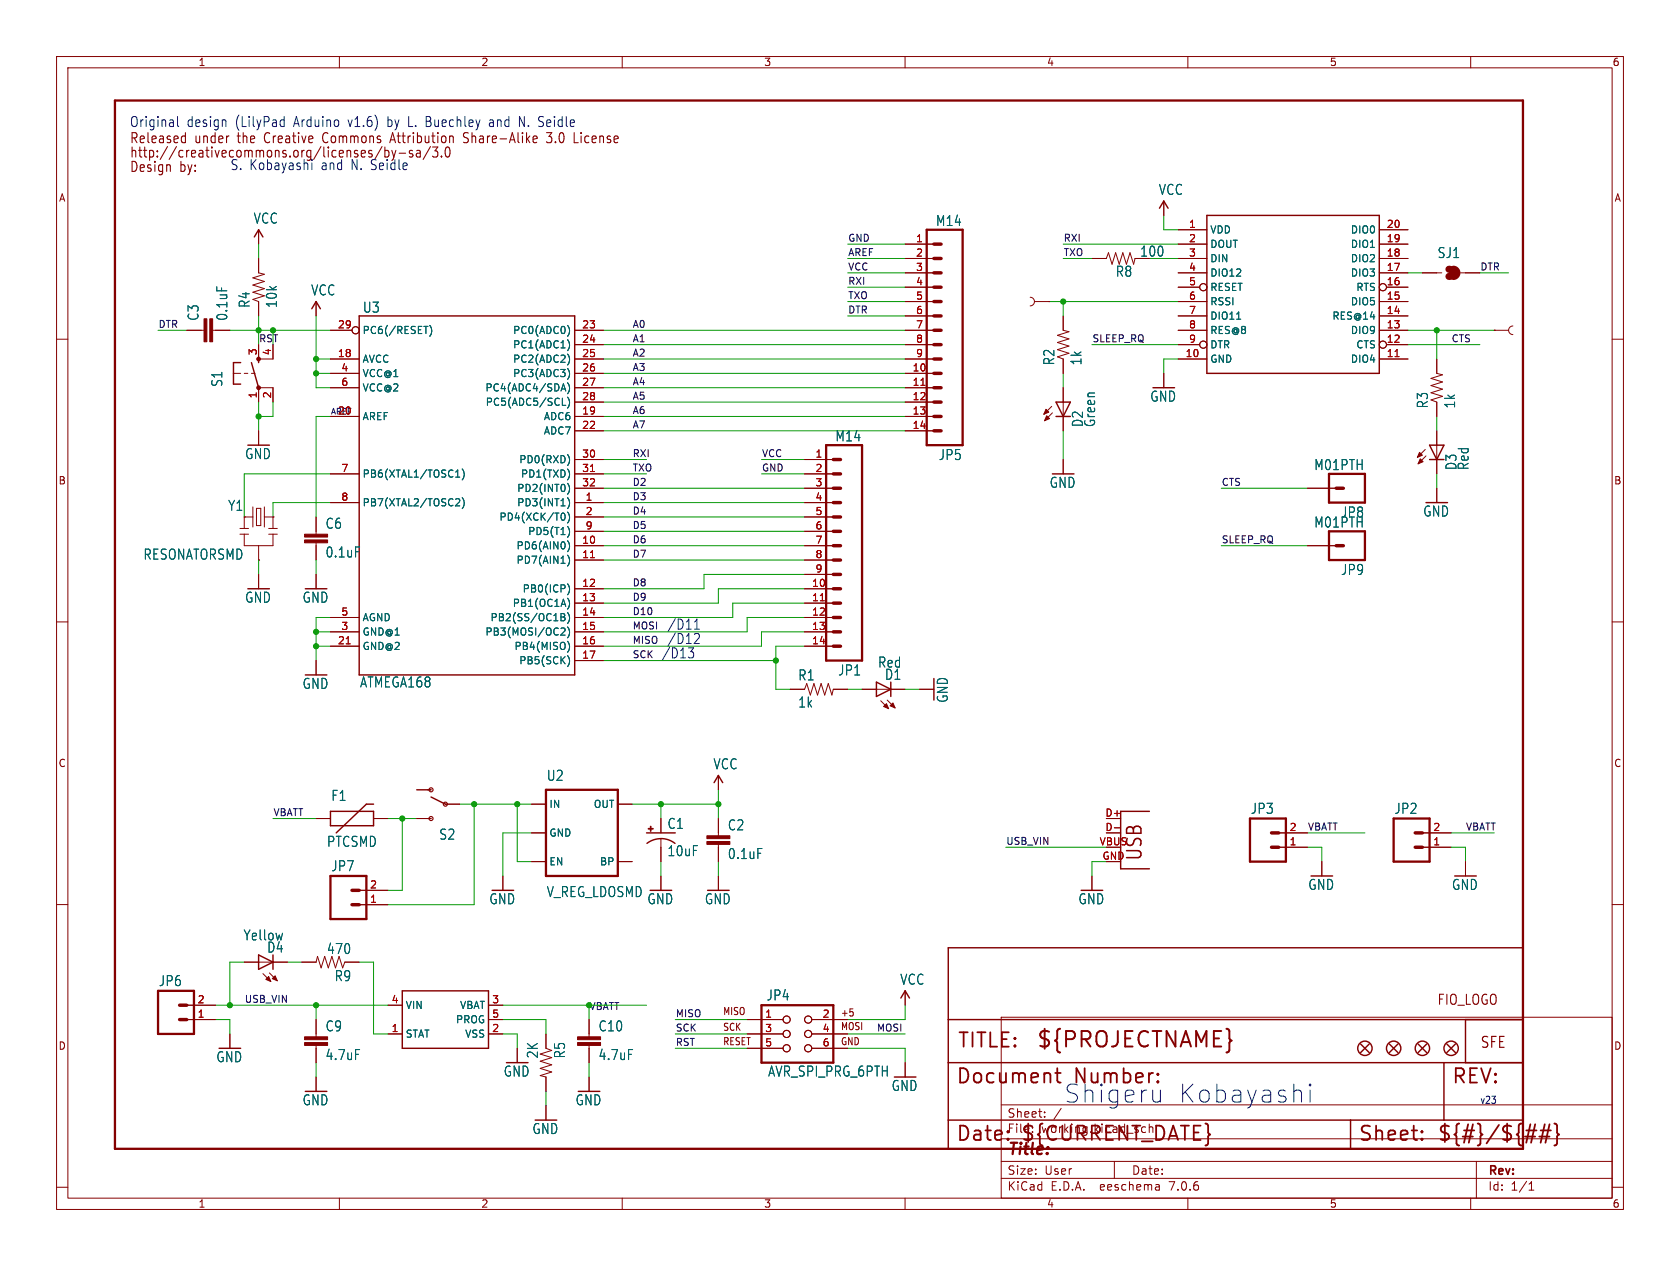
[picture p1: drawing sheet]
<svg xmlns="http://www.w3.org/2000/svg" width="297mm" height="224mm" viewBox="0 0 297 224" stroke-linecap="round" stroke-linejoin="round" font-family="sans-serif">
<g fill="none" stroke="#840000" stroke-width=".18">
<path d="M10 10h277v203.9h-277zM12 12h273v199.9h-273zM60 10v2M110 10v2M160 10v2M210 10v2M260 10v2M205.7 35.6v2.5M10 60h2M33 58.4h3.1M37.6 58.4h3M45.7 40.6v2.6"/>
<path d="M45.7 45.7v2.6l1 .2-2 .6 2 .7-2 .6 2 .7-2 .6 2 .6-2 .7 1 .3v2.6M55.9 53.3v2.6M58.4 58.4h3.8M101.6 58.4h5.1M160 58.4h5.1M160 45.7h5.1M160 43.2h5.1M160 48.3h5.1M160 50.8h5.1M160 53.3h5.1M160 55.9h5.1M182.1 52.6a.76 .76 0 0 1 .8 .7 .76 .76 0 0 1-.8 .8"/>
<path d="M182.9 53.3h2.5M185.4 53.3h.1M188 55.9v2.5l1 .3-2.1 .6 2.1 .6-2.1 .7 2.1 .6-2.1 .6 2.1 .7-2.1 .6 1.1 .4v2.5M193 45.7h2.6l.4-1 .6 2 .6-2 .7 2 .6-2 .6 2 .7-2 .6 2 .3-1h2.5M208.3 58.4h5.1M208.3 45.7h5.1M208.3 43.2h5.1M208.3 48.3h5.1M208.3 50.8h3.8M208.3 53.3h5.1M208.3 55.9h5.1M208.3 40.6h5.1"/>
<path d="M243.8 58.4h5.1M243.8 45.7h5.1M243.8 43.2h5.1M243.8 48.3h5.1M243.8 53.3h5.1M243.8 55.9h5.1M243.8 40.6h5.1M245.1 50.8h3.8M251.5 48.3h3.4M258.2 48.3h3.4M264.2 58.4h.1M264.2 58.4h2.5"/>
<path d="M267.5 57.7a.76 .76 0 0 0-.8 .7 .76 .76 0 0 0 .8 .8M285 60h2M41.3 66h1.2M43.2 66h.6M44.4 66h.7M45.7 61v2.5h2.6v-2.5M45.7 71.1v-2.5h2.6v2.5M45.7 76.2v2.5M58.4 68.6h5.1M58.4 66h5.1M58.4 63.5h5.1M58.4 73.7h5.1"/>
<path d="M101.6 68.6h5.1M101.6 66h5.1M101.6 63.5h5.1M101.6 73.7h5.1M101.6 76.2h5.1M101.6 61h5.1M101.6 71.1h5.1M160 68.6h5.1M160 66h5.1M160 63.5h5.1M160 73.7h5.1M160 76.2h5.1"/>
<path d="M160 61h5.1M160 71.1h5.1M185.9 71.9l-1.4 1.4M186.1 73l-1.4 1.4M188 68.6v7.6M205.7 66v2.6M208.3 63.5h5.1M208.3 61h3.8M243.8 63.5h5.1M245.1 61h3.8M252 79.5l-1.4 1.4M254 63.5v2.5l1 .3-2 .6 2 .7-2 .6 2 .6-2 .7 2 .6-2 .6 1 .4v2.6"/>
<path d="M254 76.2v7.6M42.4 94.5h1.5M42.4 93.5h1.5M43.2 91.4h.1M43.2 94.5v2h5.1v-2M43.2 91.4h1.5M43.2 91.4v2.1M44.7 89.7v3.5M45.3 89.9h.8v3.1h-.8zM45.7 99.1h.1M45.7 96.5v2.6M46.7 91.4h1.6"/>
<path d="M46.7 89.7v3.5M47.5 94.5h1.5M47.5 93.5h1.5M48.3 91.4h.1M48.3 91.4v2.1M55.9 91.4v3.1M55.9 96v3.1M58.4 83.8h5.1M58.4 88.9h5.1M101.6 81.3h5.1M101.6 83.8h5.1M101.6 86.4h5.1"/>
<path d="M101.6 88.9h5.1M101.6 91.4h5.1M101.6 94h5.1M101.6 96.5h5.1M101.6 99.1h5.1M142.2 81.3h5.1M142.2 83.8h5.1M142.2 86.4h5.1M142.2 88.9h5.1M142.2 91.4h5.1M142.2 94h5.1M142.2 96.5h5.1"/>
<path d="M142.2 99.1h5.1M188 81.3v2.5M231.1 86.4h5.1M231.1 96.5h5.1M252.1 80.6l-1.4 1.4M254 86.4v2.5M10 110h2M45.7 101.6v2.5M55.9 101.6v2.5M55.9 116.8v2.6M58.4 109.2h5.1M58.4 111.8h5.1"/>
<path d="M58.4 114.3h5.1M101.6 104.1h5.1M101.6 106.7h5.1M101.6 109.2h5.1M101.6 111.8h5.1M101.6 114.3h5.1M101.6 116.8h5.1M142.2 104.1h5.1M142.2 106.7h5.1M142.2 109.2h5.1M142.2 111.8h5.1M142.2 114.3h5.1"/>
<path d="M142.2 101.6h5.1M285 110h2M73.7 139.7h2.5M127 137.2v2.5M139.7 121.9h2.5l.4-1 .7 2 .6-2 .6 2 .7-2 .6 2 .6-2 .7 2 .2-1h2.6M152.4 121.9h7.6M155.7 124l1.4 1.3M156.8 123.8l1.4 1.4M162.6 121.9h2.5M10 160h2M55.9 144.8h2.5M63.5 157.5h5.1"/>
<path d="M66 144.8h2.6M73.7 144.8h2.5M78.7 142.2h2.6M88.9 154.9v2.6M94 147.3h2.5M94 142.2h2.5M94 152.4h2.5M109.2 142.2h2.6M109.2 152.4h2.6M116.8 144.8v2.5M116.8 148.3v4.1M116.8 154.9v2.6"/>
<path d="M127 144.8v3M127 149.4v3M127 154.9v2.6M193 154.9v2.6M195.6 147.3h2.5M226.1 149.9h5M226.1 147.3h5M233.7 152.4v2.5M251.5 149.9h5M251.5 147.3h5M259.1 152.4v2.5M285 160h2"/>
<path d="M33 177.8h5.1M43.2 170.2h7.6M46.5 172.2l1.4 1.4M47.6 172.1l1.4 1.4M53.3 170.2h2.6l.2-1 .7 2 .6-2 .6 2 .7-2 .6 2 .6-2 .7 2 .4-1h2.5M63.5 160h5.1M68.6 177.8h2.5M86.4 177.8h2.5M150.8 179.1v.5M160 175.3v2.5M177 179.9h108v32h-108zM33 180.3h5.1"/>
<path d="M40.6 182.9v2.5M55.9 180.3v3.1M55.9 184.9v3.1M55.9 190.5v2.5M68.6 182.9h2.5M86.4 180.3h2.5M86.4 182.9h2.5M91.4 185.4v2.6M96.5 182.9v2.5l1 .4-2 .6 2 .7-2 .6 2 .6-2 .7 2 .6-2 .6 1 .3v2.5M96.5 195.6v2.5M104.1 180.3v3.1M104.1 184.9v3.1"/>
<path d="M104.1 190.5v2.5M132.1 180.3h6.3M132.1 182.9h6.3M132.1 185.4h6.3M143.5 180.3h6.4M143.5 182.9h6.4M143.5 185.4h6.4M160 188v2.5M177 195.4h108M184.7 197.5v.1M184.7 196.7v.1M187.6 196l-1.3 2"/>
<path d="M10 210h2M60 211.9v2M110 211.9v2M160 211.9v2M177 208.4h108M177 205.4h108M177 201.4h108M197 205.4v3M204.9 209.6l.1 .9M205 210.4l-.2 .1M205 209.9h-.2M210 211.9v2"/>
<path d="M260 211.9v2M261 205.4v6.5M270.3 210.5h.9M270.3 209.4l.4-.4v1.5M285 210h2"/>
<circle cx="62.9" cy="58.4" r=".63"/>
<circle cx="212.7" cy="50.8" r=".63"/>
<circle cx="244.5" cy="50.8" r=".63"/>
<circle cx="212.7" cy="61" r=".63"/>
<circle cx="244.5" cy="61" r=".63"/>
<circle cx="139.1" cy="180.3" r=".63"/>
<circle cx="139.1" cy="182.9" r=".63"/>
<circle cx="139.1" cy="185.4" r=".63"/>
<circle cx="142.9" cy="182.9" r=".63"/>
<circle cx="142.9" cy="180.3" r=".63"/>
<circle cx="142.9" cy="185.4" r=".63"/>
</g>
<path d="M20.3 17.8h248.9v185.4h-248.9zM163.8 40.6h6.4v38.1h-6.4zM146 78.7h6.4v38.1h-6.4zM234.9 83.8h6.4v5.1h-6.4zM234.9 94h6.4v5.1h-6.4zM96.5 139.7h12.7v15.2h-12.7zM58.4 154.9h6.4v7.7h-6.4zM221 144.8h6.3v7.6h-6.3zM246.4 144.8h6.3v7.6h-6.3zM27.9 175.3h6.4v7.6h-6.4zM134.6 177.8h12.7v10.2h-12.7z" fill="none" stroke="#840000" stroke-width=".41"/>
<g fill="none" stroke="#840000" stroke-width=".61">
<path d="M165.1 43.2h1.3M165.1 45.7h1.3M165.1 48.3h1.3M165.1 50.8h1.3M165.1 53.3h1.3M165.1 55.9h1.3M165.1 58.4h1.3M165.1 61h1.3M165.1 63.5h1.3M165.1 66h1.3M165.1 68.6h1.3M165.1 71.1h1.3"/>
<path d="M165.1 73.7h1.3M165.1 76.2h1.3M147.3 81.3h1.3M147.3 83.8h1.3M147.3 86.4h1.3M147.3 88.9h1.3M147.3 91.4h1.3M147.3 94h1.3M147.3 96.5h1.3M147.3 99.1h1.3M236.2 86.4h1.3M236.2 96.5h1.3"/>
<path d="M147.3 101.6h1.3M147.3 104.1h1.3M147.3 106.7h1.3M147.3 109.2h1.3M147.3 111.8h1.3M147.3 114.3h1.3M62.2 157.5h1.3M224.8 149.9h1.3M224.8 147.3h1.3M250.2 149.9h1.3M250.2 147.3h1.3M31.7 177.8h1.3"/>
<path d="M62.2 160h1.3M31.7 180.3h1.3"/>
</g>
<g fill="#840000" stroke="#840000" stroke-width=".18">
<path d="M251 80l.5 .5-.9 .4z"/>
<path d="M251.1 81.2l.5 .5-.9 .3z"/>
<path d="M114.6 146.5h.9v.2h-.9z"/>
<path d="M115 146.1h.1v.9h-.1z"/>
<path d="M102.1 184.4h4.1v.5h-4.1z"/>
<path d="M102.1 183.4h4.1v.5h-4.1z"/>
<path d="M125 148.8h4v.6h-4z"/>
<path d="M125 147.8h4v.5h-4z"/>
<path d="M53.8 184.4h4.1v.5h-4.1z"/>
<path d="M53.8 183.4h4.1v.5h-4.1z"/>
<path d="M156.2 125l.5-.5 .4 .8z"/>
<path d="M157.4 124.8l.5-.5 .3 .9z"/>
<path d="M53.8 95.5h4.1v.5h-4.1z"/>
<path d="M53.8 94.5h4.1v.5h-4.1z"/>
<path d="M37.1 56.4h.5v4.1h-.5z"/>
<path d="M36.1 56.4h.5v4.1h-.5z"/>
<path d="M47 173.2l.5-.5 .4 .9z"/>
<path d="M48.1 173.1l.5-.5 .4 .9z"/>
<path d="M184.9 72.4l.5 .5-.9 .4z"/>
<path d="M185 73.5l.5 .5-.8 .4z"/>
<circle cx="45.7" cy="68.6" r=".33"/>
<circle cx="45.7" cy="63.5" r=".33"/>
</g>
<g fill="none" stroke="#840000" stroke-width=".25">
<path d="M205 36.8l.7-1.2 .8 1.2M213.4 38.1h30.4v27.9h-30.4zM45 41.9l.7-1.3 .8 1.3M55.1 54.6l.8-1.3 .7 1.3M63.5 55.9h38.1v63.5h-38.1zM42.5 64.1h-1.2v3.8h1.2M44.4 64.1l1.3 4.5M45.7 63.5v.6M186.7 73.7h2.5M186.7 71.1h2.5l-1.2 2.6zM252.7 78.7h2.6l-1.3 2.6zM252.7 81.3h2.6"/>
<path d="M126.2 138.4l.8-1.2 .8 1.2M154.9 120.7l2.6 1.2-2.6 1.3zM157.5 120.7v2.5M58.4 143.5h7.6v2.6h-7.6zM66 142.2h-1.2l-5.4 5.1M76.2 141l2.5 1.2M114.3 147.3h5.1M114.4 149.2a4.1 4.1 0 0 1 4.9 0M203.2 143.5h-5.1v10.2h5.1M45.7 168.9l2.6 1.3-2.6 1.3zM48.3 168.9v2.6M71.1 175.3h15.3v10.1h-15.3z"/>
<path d="M159.3 176.5l.7-1.2 .8 1.2M167.6 167.6h101.6v35.6h-101.6zM167.6 188h101.6M167.6 180.3h101.6M167.6 198.1h101.6M238.8 198.1v5.1M240.5 184.7l1.6 1.5M242.1 184.7l-1.6 1.5M245.6 184.7l1.5 1.5M247.1 184.7l-1.5 1.5M250.7 184.7l1.5 1.5M252.2 184.7l-1.5 1.5"/>
<path d="M255.3 188v10.1M255.8 184.7l1.5 1.5M257.3 184.7l-1.5 1.5M259.1 180.3v7.7"/>
<circle cx="241.3" cy="185.4" r="1.27"/>
<circle cx="246.4" cy="185.4" r="1.27"/>
<circle cx="251.5" cy="185.4" r="1.27"/>
<circle cx="256.5" cy="185.4" r="1.27"/>
</g>
<path d="M162.8 68.2h.7M246.6 63.1h.7M104.4 98.6h.7M104.4 83.4h.7M61.2 113.9h.7M145 106.3h.7M197 146.4h1" fill="none" stroke="#a90000" stroke-width=".18"/>
<g fill="none" stroke="#006464" stroke-width=".18">
<path d="M74.9 57.7h.8M76 57.5a1.46 1.46 0 0 1 0 2M100.4 57.6a1.49 1.49 0 0 1 0 1.8M218.6 56.5h.8M99.3 68.8h.6M99.4 71.7h.6M99.6 67.9l.4 1.3M100.3 70.2a1.46 1.46 0 0 1 0 2M100.4 60.1a1.49 1.49 0 0 1 0 1.9M100.4 62.7a1.49 1.49 0 0 1 0 1.8M100.4 65.2a1.49 1.49 0 0 1 0 1.8M100.4 67.8a1.47 1.47 0 0 1-.1 1.8"/>
<path d="M80.6 84.4h.7M80.7 88.2l.5 .1 .1 .3-.8 .9h.8M80.8 83.3l.1-.2v1.3M81.7 82.9a1.46 1.46 0 0 1 0 2M81.7 88a1.46 1.46 0 0 1 0 2M99.5 90.7a.68 .68 0 0 1 .4 .7 .68 .68 0 0 1-.4 .6M100.3 88a1.46 1.46 0 0 1 0 2M100.3 90.6a1.46 1.46 0 0 1 0 1.9M100.3 98.2a1.46 1.46 0 0 1 0 1.9M100.4 85.5a1.47 1.47 0 0 1-.1 1.9M100.4 93.2a1.49 1.49 0 0 1 0 1.8M100.4 95.7a1.47 1.47 0 0 1-.1 1.9"/>
<path d="M100.5 80.7l.2 .6-.2 .8M100.6 83.5v.8M99.2 108.5l.6 .2v.2l-.2 .2M99.2 109.1h.4M99.4 111.1h.4l.1 .3-.8 .9h.8M99.6 109.1l.3 .3-.1 .3-.6 .1M100.3 103.3a1.46 1.46 0 0 1 0 1.9M100.3 105.8a1.46 1.46 0 0 1 0 1.9M100.3 108.3a1.46 1.46 0 0 1 0 2M100.3 110.9a1.46 1.46 0 0 1 0 1.9M100.4 113.5a1.49 1.49 0 0 1 0 1.8M100.4 116a1.47 1.47 0 0 1-.1 1.9"/>
</g>
<g fill="none" stroke="#840000" stroke-width=".19">
<path d="M32.3 24.1h.5M32.8 23.5v1.7M32.8 25.2h-.5M67.5 25.9l-1.3 2.3M68 26v1.8M68 26.7l.5-.1 .2 .2v.8M69.1 24.7h.7M69.3 26.6l.3 1.2 .4-1.2M69.4 23.5l-.5 1.7M70.6 27.1h1.1M72.9 26.7l-.3-.1a.31 .31 0 0 0-.2 .3 .31 .31 0 0 0 .2 .3h.2a.31 .31 0 0 1 .2 .3 .31 .31 0 0 1-.2 .3l-.4-.1M73.7 26.7h.5l.1 1.1"/>
<path d="M74.3 27l-.5 .1a.37 .37 0 0 0-.2 .3 .37 .37 0 0 0 .2 .4l.5-.1M76.1 25.9l-1.3 2.3M77.4 26l-.5 .7a.41 .41 0 0 1 .5 .3l-.1 .7-.6 .1-.2-.2M78 27.6v.2M78.8 26.3l-.1 .8 .1 .5 .3 .2 .2-.1 .2-.3v-1.1M81.9 25.2h.6M81.9 24l.2 .2 .4 .2M94.7 24.1h.2l.1 .4-.8 .1M94.9 25.2h-.2M96.6 25.1l.2 .1h.6M97.6 23.5l-.6 .6 .4 .1M101.5 25.2h.7"/>
</g>
<g fill="none" stroke="#840000" stroke-width=".2">
<circle cx="76.2" cy="139.7" r=".36"/>
<circle cx="76.2" cy="144.8" r=".36"/>
<circle cx="78.7" cy="142.2" r=".36"/>
</g>
<path d="M256.2 47.6a.64 .64 0 0 1 .6 .7 .64 .64 0 0 1-.6 .6M256.9 47.6a.64 .64 0 0 1 .7 .7 .64 .64 0 0 1-.7 .6" fill="none" stroke="#840000" stroke-width="1.3"/>
<g fill="none" stroke="#840000" stroke-width=".32">
<path d="M186.5 189.8h1M186.9 188.9v2.2M204.7 191.2l.1 .2-.1 .1M204.7 191.2l-.1 .2 .1 .1M204.7 189.9v.2M204.7 191.2v.3M204.7 189.9l.1 .1-.1 .1M204.7 189.9l-.1 .1 .1 .1M269.8 199.9h1.8M271.4 198.9l-.7 3.2M272.4 199.9h1.8M273.1 198.9l-.7 3.2"/>
<path d="M273.9 198.9l-.7 3.2M274.8 198.7l.3 .2 .2 .2v1.2l.3 .4-.3 .3v1.2l-.2 .3-.3 .1M178.2 201.4l.1 .1-.1 .1M251.4 201.4l.1 .1-.1 .1M251.4 201.4l-.1 .1 .1 .1M251.4 200.1v.2M251.4 201.4v.2M251.4 200.1l.1 .1-.1 .1M251.4 200.1l-.1 .1 .1 .1M269.6 201h1.8M272.1 201h1.8"/>
</g>
<g fill="none" stroke="#0000c2" stroke-width=".18">
<path d="M31.4 20.6v1.5l.2 .3M49.8 21.2l.4 .1M50.2 20.6v1.8M50.2 22.3l-.4 .1M55.1 28.8v1.2M86.6 21.8v.5M91.8 22.4v-1.8l.9 1.8M122.6 114.6l-.5 .7a.41 .41 0 0 1 .5 .3l-.1 .7-.6 .1M122.8 111.3h.8M122.8 110l.4-.5v1.8M123 112l.5 .1 .1 .5v.2l-.9 1h.9M205.1 192.8v2.1"/>
<path d="M205.1 194.6l-.4 .3h-.5M229.6 192.8l.3 .2 .2 .3v1.6M231.6 191.8v.3M231.6 192.8v2.1M231.6 191.8l-.1 .1 .1 .2M231.6 191.8l.2 .1-.2 .2"/>
</g>
<g fill="none" stroke="#009600" stroke-width=".18">
<path d="M205.7 38.1v2.5h2.6M27.9 58.4h5.1M40.6 58.4h17.8M45.7 43.2v2.5M45.7 55.9v5.1M48.3 58.4v2.6M55.9 55.9v12.7h2.5M106.7 58.4h53.3M149.9 45.7h10.1M149.9 43.2h10.1M149.9 53.3h10.1M149.9 48.3h10.1"/>
<path d="M149.9 55.9h10.1M149.9 50.8h10.1M185.4 53.3h22.9M188 45.7h5M188 53.3v2.6M188 43.2h20.3M203.2 45.7h5.1M248.9 58.4h15.3M248.9 48.3h2.6M254 58.4v5.1M261.6 48.3h5.1M45.7 71.1v5.1"/>
<path d="M48.3 71.1v2.6h-2.6M55.9 63.5h2.5M55.9 66h2.5M58.4 73.7h-2.5v17.7M106.7 63.5h53.3M106.7 66h53.3M106.7 73.7h53.3M106.7 71.1h53.3M106.7 68.6h53.3M106.7 61h53.3M106.7 76.2h53.3M188 66v2.6"/>
<path d="M188 76.2v5.1M193 61h15.3M208.3 63.5h-2.6v2.5M248.9 61h12.7M254 73.7v2.5M45.7 99.1v2.5M55.9 99.1v2.5M58.4 88.9h-10.1v2.5M58.4 83.8h-15.2v7.6M106.7 88.9h35.5M106.7 83.8h7.6M106.7 86.4h35.5"/>
<path d="M106.7 96.5h35.5M106.7 99.1h35.5M106.7 81.3h7.6M106.7 94h35.5M106.7 91.4h35.5M134.6 83.8h7.6M134.6 81.3h7.6M215.9 86.4h15.2M215.9 96.5h15.2M254 83.8v2.6M55.9 114.3h2.5M55.9 111.8h2.5"/>
<path d="M58.4 109.2h-2.5v7.6M106.7 116.8h30.5M142.2 111.8h-7.6v2.5h-27.9M142.2 114.3h-5v7.6h2.5M142.2 106.7h-12.7v2.5h-22.8M142.2 109.2h-10.1v2.6h-25.4M142.2 104.1h-15.2v2.6h-20.3M142.2 101.6h-17.7v2.5h-17.8M127 139.7v5.1M149.9 121.9h2.5M160 121.9h2.6M48.3 144.8h7.6"/>
<path d="M68.6 144.8h5.1M71.1 144.8v12.7h-2.5M81.3 142.2h12.7M83.8 142.2v17.8h-15.2M91.4 142.2v10.2h2.6M94 147.3h-5.1v7.6M111.8 142.2h15.2M116.8 142.2v2.6M116.8 152.4v2.5M127 152.4v2.5M177.8 149.9h17.8M195.6 152.4h-2.6v2.5"/>
<path d="M231.1 147.3h10.2M231.1 149.9h2.6v2.5M256.5 147.3h7.7M256.5 149.9h2.6v2.5M38.1 177.8h30.5M43.2 170.2h-2.6v7.6M50.8 170.2h2.5M55.9 177.8v2.5M63.5 170.2h2.5v12.7h2.6M88.9 177.8h25.4M104.1 177.8v2.5M160 177.8v2.5h-10.1"/>
<path d="M38.1 180.3h2.5v2.6M55.9 188v2.5M88.9 180.3h7.6v2.6M88.9 182.9h2.5v2.5M96.5 193v2.6M104.1 188v2.5M119.4 180.3h12.7M119.4 182.9h12.7M119.4 185.4h12.7M149.9 185.4h10.1v2.6M149.9 182.9h10.1"/>
</g>
<g fill="#009600" stroke="#009600" stroke-width=".18">
<circle cx="83.8" cy="142.2" r=".46"/>
<circle cx="91.4" cy="142.2" r=".46"/>
<circle cx="116.8" cy="142.2" r=".46"/>
<circle cx="127" cy="142.2" r=".46"/>
<circle cx="55.9" cy="111.8" r=".46"/>
<circle cx="55.9" cy="114.3" r=".46"/>
<circle cx="45.7" cy="73.7" r=".46"/>
<circle cx="40.6" cy="177.8" r=".46"/>
<circle cx="55.9" cy="177.8" r=".46"/>
<circle cx="137.2" cy="116.8" r=".46"/>
<circle cx="48.3" cy="58.4" r=".46"/>
<circle cx="55.9" cy="63.5" r=".46"/>
<circle cx="55.9" cy="66" r=".46"/>
<circle cx="45.7" cy="58.4" r=".46"/>
<circle cx="71.1" cy="144.8" r=".46"/>
<circle cx="254" cy="58.4" r=".46"/>
<circle cx="188" cy="53.3" r=".46"/>
</g>
<g font-size="4.4" fill="#0000c2">
<text x="188" y="195.3">Shigeru</text>
<text x="208" y="195.3">Kobayashi</text>
</g>
<text font-size="3.8" fill="#840000" x="183.1" y="185.7">${PROJECTNAME}</text>
<g font-size="3.5" fill="#840000">
<text x="202.2" y="152.4" transform="rotate(-90 202.2 152.4)">USB</text>
<text x="169.2" y="185.7">TITLE:</text>
<text x="168.9" y="192.1">Document</text>
<text x="256.5" y="192.1">REV:</text>
<text x="168.9" y="202.2">Date:</text>
<text x="180.3" y="202.2">${CURRENT_DATE}</text>
<text x="240" y="202.2">Sheet:</text>
<text x="254" y="202.2">${#}/${##}</text>
</g>
<text font-size="3.5" fill="#0000c2" x="189.9" y="192.1">Number:</text>
<text font-size="2.8" fill="#840000" x="178" y="204.8">Title:</text>
<text font-size="2.7" fill="#840000" x="261.6" y="185.6">SFE</text>
<g font-size="2.5" fill="#0000c2">
<text x="22.9" y="22.6">Original</text>
<text x="33" y="22.6">design</text>
<text x="41.7" y="22.6">(LilyPad</text>
<text x="52.1" y="22.6">Arduino</text>
<text x="61.8" y="22.6">v1.6)</text>
<text x="68.9" y="22.6">by L. Buechley</text>
<text x="87.4" y="22.6">and</text>
<text x="92.8" y="22.6">N. Seidle</text>
<text x="22.9" y="25.6">Released</text>
<text x="22.9" y="28.1">http://creativecommons.org/licenses/by-sa/3.0</text>
<text x="34.4" y="25.6">under</text>
<text x="42.2" y="25.6">the</text>
<text x="40.6" y="30.2">S. Kobayashi</text>
<text x="56.9" y="30.2">and</text>
<text x="62.3" y="30.2">N. Seidle</text>
<text x="117.9" y="111.5">/D11</text>
<text x="116.8" y="116.6">/D13</text>
<text x="117.9" y="114.1">/D12</text>
</g>
<g font-size="2.5" fill="#840000">
<text x="47.1" y="25.6">Creative</text>
<text x="57.7" y="25.6">Commons</text>
<text x="70" y="25.6">Attribution</text>
<text x="83.1" y="25.6">Share-Alike</text>
<text x="98.1" y="25.6">3.0</text>
<text x="103.1" y="25.6">License</text>
<text x="22.9" y="30.7">Design</text>
<text x="31.8" y="30.7">by:</text>
<text x="254" y="178">FIO_LOGO</text>
</g>
<g font-size="2.5" fill="#006464">
<text x="204.8" y="34.7">VCC</text>
<text x="44.8" y="39.8">VCC</text>
<text x="165.4" y="40.2">M14</text>
<text x="201.5" y="45.6">100</text>
<text x="254.1" y="45.9">SJ1</text>
<text x="54.9" y="52.5">VCC</text>
<text x="197.2" y="49.2">R8</text>
<text x="35.3" y="56.8" transform="rotate(-90 35.3 56.8)">C3</text>
<text x="40.4" y="56.8" transform="rotate(-90 40.4 56.8)">0.1uF</text>
<text x="44.4" y="54.6" transform="rotate(-90 44.4 54.6)">R4</text>
<text x="49.2" y="54.6" transform="rotate(-90 49.2 54.6)">10k</text>
<text x="64.1" y="55.5">U3</text>
<text x="186.6" y="64.7" transform="rotate(-90 186.6 64.7)">R2</text>
<text x="191.4" y="64.7" transform="rotate(-90 191.4 64.7)">1k</text>
<text x="39.5" y="68.5" transform="rotate(-90 39.5 68.5)">S1</text>
<text x="203.3" y="71.3">GND</text>
<text x="191.7" y="75.6" transform="rotate(-90 191.7 75.6)">D2</text>
<text x="193.8" y="75.6" transform="rotate(-90 193.8 75.6)">Green</text>
<text x="252.6" y="72.3" transform="rotate(-90 252.6 72.3)">R3</text>
<text x="257.4" y="72.3" transform="rotate(-90 257.4 72.3)">1k</text>
<text x="43.2" y="81.4">GND</text>
<text x="147.6" y="78.3">M14</text>
<text x="165.9" y="81.6">JP5</text>
<text x="232.2" y="83.4">M01PTH</text>
<text x="257.7" y="83.3" transform="rotate(-90 257.7 83.3)">D3</text>
<text x="259.9" y="83.3" transform="rotate(-90 259.9 83.3)">Red</text>
<text x="185.5" y="86.5">GND</text>
<text x="40.2" y="90.6">Y1</text>
<text x="57.5" y="93.7">C6</text>
<text x="232.2" y="93.5">M01PTH</text>
<text x="237" y="91.8">JP8</text>
<text x="251.5" y="91.6">GND</text>
<text x="25.3" y="99.2">RESONATORSMD</text>
<text x="57.5" y="98.8">0.1uF</text>
<text x="237" y="101.9">JP9</text>
<text x="43.2" y="106.8">GND</text>
<text x="53.4" y="106.8">GND</text>
<text x="148.1" y="119.7">JP1</text>
<text x="155.1" y="118.3">Red</text>
<text x="53.4" y="122.1">GND</text>
<text x="63.6" y="121.8">ATMEGA168</text>
<text x="141" y="120.6">R1</text>
<text x="141" y="125.4">1k</text>
<text x="156.4" y="120.5">D1</text>
<text x="167.8" y="124.4" transform="rotate(-90 167.8 124.4)">GND</text>
<text x="126" y="136.3">VCC</text>
<text x="58.5" y="141.9">F1</text>
<text x="96.6" y="138.3">U2</text>
<text x="77.6" y="148.7">S2</text>
<text x="117.9" y="146.8">C1</text>
<text x="128.6" y="147.1">C2</text>
<text x="221" y="144.2">JP3</text>
<text x="246.4" y="144.2">JP2</text>
<text x="57.7" y="150">PTCSMD</text>
<text x="58.5" y="154.3">JP7</text>
<text x="117.9" y="151.7">10uF</text>
<text x="128.6" y="152.2">0.1uF</text>
<text x="86.4" y="160.2">GND</text>
<text x="96.6" y="158.9">V_REG_LDOSMD</text>
<text x="114.4" y="160.2">GND</text>
<text x="124.5" y="160.2">GND</text>
<text x="190.6" y="160.2">GND</text>
<text x="231.2" y="157.6">GND</text>
<text x="256.6" y="157.6">GND</text>
<text x="43" y="166.6">Yellow</text>
<text x="47.1" y="168.7">D4</text>
<text x="57.7" y="169">470</text>
<text x="59.1" y="173.8">R9</text>
<text x="28" y="174.6">JP6</text>
<text x="135.4" y="177.2">JP4</text>
<text x="159.1" y="174.4">VCC</text>
<text x="57.5" y="182.6">C9</text>
<text x="105.7" y="182.6">C10</text>
<text x="38.2" y="188.1">GND</text>
<text x="57.5" y="187.7">4.7uF</text>
<text x="89" y="190.6">GND</text>
<text x="95.3" y="187.3" transform="rotate(-90 95.3 187.3)">2K</text>
<text x="100.1" y="187.3" transform="rotate(-90 100.1 187.3)">R5</text>
<text x="105.7" y="187.7">4.7uF</text>
<text x="135.7" y="190.6">AVR_SPI_PRG_6PTH</text>
<text x="53.4" y="195.7">GND</text>
<text x="101.7" y="195.7">GND</text>
<text x="157.5" y="193.2">GND</text>
<text x="94" y="200.8">GND</text>
</g>
<g font-size="2.1" fill="#840000">
<text x="178" y="197.9">Sheet:</text>
<text x="178" y="200.6">File:</text>
<text x="184.1" y="200.6">working.kicad_sch</text>
<text x="178" y="208">Size:</text>
<text x="184.7" y="208">User</text>
<text x="200" y="208">Date:</text>
<text x="263" y="208.2">Rev:</text>
<text x="178" y="210.8">KiCad</text>
<text x="185.7" y="210.8">E.D.A.</text>
<text x="194.6" y="210.8">eeschema</text>
<text x="207" y="210.8">7.0.6</text>
<text x="263" y="210.8">Id:</text>
<text x="267.1" y="210.8">1/1</text>
</g>
<g font-size="1.8" fill="#840000">
<text x="35" y="11.9">1</text>
<text x="85" y="11.9">2</text>
<text x="135" y="11.9">3</text>
<text x="185" y="11.9">4</text>
<text x="235" y="11.9">5</text>
<text x="285" y="11.9">6</text>
<text x="10.3" y="35.9">A</text>
<text x="285.3" y="35.9">A</text>
<text x="10.3" y="85.9">B</text>
<text x="285.3" y="85.9">B</text>
<text x="10.3" y="135.9">C</text>
<text x="285.3" y="135.9">C</text>
<text x="127.7" y="179.7">MISO</text>
<text x="10.3" y="185.9">D</text>
<text x="127.7" y="185.1">RESET</text>
<text x="127.7" y="182.5">SCK</text>
<text x="148.6" y="180">+5</text>
<text x="148.6" y="185.1">GND</text>
<text x="148.6" y="182.4">MOSI</text>
<text x="285.3" y="185.9">D</text>
<text x="35" y="213.8">1</text>
<text x="85" y="213.8">2</text>
<text x="135" y="213.8">3</text>
<text x="185" y="213.8">4</text>
<text x="235" y="213.8">5</text>
<text x="285" y="213.8">6</text>
</g>
<g font-size="1.8" fill="#a90000">
<text x="210.1" y="40.4">1</text>
<text x="245.1" y="40.4">20</text>
<text x="161.9" y="42.9">1</text>
<text x="161.9" y="45.5">2</text>
<text x="210.1" y="42.9">2</text>
<text x="210.1" y="45.5">3</text>
<text x="245.1" y="45.5">18</text>
<text x="245.1" y="42.9">19</text>
<text x="161.9" y="48">3</text>
<text x="161.9" y="50.5">4</text>
<text x="161.9" y="53.1">5</text>
<text x="210.1" y="48">4</text>
<text x="210.1" y="50.5">5</text>
<text x="210.1" y="53.1">6</text>
<text x="245.1" y="53.1">15</text>
<text x="245.1" y="50.5">16</text>
<text x="245.1" y="48">17</text>
<text x="59.6" y="58.2">29</text>
<text x="102.8" y="58.2">23</text>
<text x="161.9" y="55.6">6</text>
<text x="161.9" y="58.2">7</text>
<text x="210.1" y="55.6">7</text>
<text x="210.1" y="58.2">8</text>
<text x="245.1" y="58.2">13</text>
<text x="245.1" y="55.6">14</text>
<text x="45.5" y="62.9" transform="rotate(-90 45.5 62.9)">3</text>
<text x="48" y="62.9" transform="rotate(-90 48 62.9)">4</text>
<text x="59.6" y="63.2">18</text>
<text x="60.3" y="65.8">4</text>
<text x="102.8" y="60.7">24</text>
<text x="102.8" y="63.2">25</text>
<text x="102.8" y="65.8">26</text>
<text x="161.2" y="65.8">10</text>
<text x="161.9" y="60.7">8</text>
<text x="161.9" y="63.2">9</text>
<text x="209.5" y="63.2">10</text>
<text x="210.1" y="60.7">9</text>
<text x="245.1" y="63.2">11</text>
<text x="245.1" y="60.7">12</text>
<text x="45.5" y="70.6" transform="rotate(-90 45.5 70.6)">1</text>
<text x="48" y="70.6" transform="rotate(-90 48 70.6)">2</text>
<text x="60.3" y="68.3">6</text>
<text x="102.8" y="68.3">27</text>
<text x="102.8" y="70.9">28</text>
<text x="161.2" y="68.3">11</text>
<text x="161.2" y="70.9">12</text>
<text x="59.6" y="73.4">20</text>
<text x="102.8" y="73.4">19</text>
<text x="102.8" y="75.9">22</text>
<text x="161.2" y="73.4">13</text>
<text x="161.2" y="75.9">14</text>
<text x="60.3" y="83.6">7</text>
<text x="102.8" y="81">30</text>
<text x="102.8" y="83.6">31</text>
<text x="144.1" y="81">1</text>
<text x="144.1" y="83.6">2</text>
<text x="60.3" y="88.6">8</text>
<text x="102.8" y="86.1">32</text>
<text x="103.4" y="88.6">1</text>
<text x="144.1" y="86.1">3</text>
<text x="144.1" y="88.6">4</text>
<text x="103.4" y="91.2">2</text>
<text x="103.4" y="93.7">9</text>
<text x="144.1" y="91.2">5</text>
<text x="144.1" y="93.7">6</text>
<text x="102.8" y="96.3">10</text>
<text x="102.8" y="98.8">11</text>
<text x="144.1" y="96.3">7</text>
<text x="144.1" y="98.8">8</text>
<text x="144.1" y="101.3">9</text>
<text x="102.8" y="103.9">12</text>
<text x="102.8" y="106.4">13</text>
<text x="143.5" y="103.9">10</text>
<text x="143.5" y="106.4">11</text>
<text x="60.3" y="111.5">3</text>
<text x="60.3" y="109">5</text>
<text x="102.8" y="109">14</text>
<text x="102.8" y="111.5">15</text>
<text x="143.5" y="109">12</text>
<text x="143.5" y="111.5">13</text>
<text x="59.6" y="114">21</text>
<text x="102.8" y="114">16</text>
<text x="102.8" y="116.6">17</text>
<text x="143.5" y="114">14</text>
<text x="194.3" y="149.6">VBUS</text>
<text x="195.3" y="144.5">D+</text>
<text x="195.3" y="147.1">D-</text>
<text x="227.9" y="149.6">1</text>
<text x="227.9" y="147.1">2</text>
<text x="253.3" y="149.6">1</text>
<text x="253.3" y="147.1">2</text>
<text x="194.8" y="152.1">GND</text>
<text x="65.3" y="159.8">1</text>
<text x="65.3" y="157.2">2</text>
<text x="34.9" y="177.5">2</text>
<text x="69.1" y="177.5">4</text>
<text x="86.9" y="177.5">3</text>
<text x="34.9" y="180.1">1</text>
<text x="69.1" y="182.6">1</text>
<text x="86.9" y="182.6">2</text>
<text x="86.9" y="180.1">5</text>
<text x="135.2" y="180.1">1</text>
<text x="135.2" y="182.6">3</text>
<text x="135.2" y="185.2">5</text>
<text x="145.3" y="180.1">2</text>
<text x="145.3" y="182.6">4</text>
<text x="145.3" y="185.2">6</text>
</g>
<g font-size="1.8" fill="#006464">
<text x="213.9" y="41.5">VDD</text>
<text x="238.7" y="41.5">DIO0</text>
<text x="213.9" y="44">DOUT</text>
<text x="213.9" y="46.6">DIN</text>
<text x="238.7" y="46.6">DIO2</text>
<text x="238.7" y="44">DIO1</text>
<text x="213.9" y="49.1">DIO12</text>
<text x="213.9" y="51.7">RESET</text>
<text x="238.7" y="49.1">DIO3</text>
<text x="239.7" y="51.7">RTS</text>
<text x="64" y="59.3">PC6(/RESET)</text>
<text x="90.6" y="59.3">PC0(ADC0)</text>
<text x="213.9" y="54.2">RSSI</text>
<text x="213.9" y="56.7">DIO11</text>
<text x="213.9" y="59.3">RES@8</text>
<text x="235.4" y="56.7">RES@14</text>
<text x="238.7" y="59.3">DIO9</text>
<text x="238.7" y="54.2">DIO5</text>
<text x="64" y="64.4">AVCC</text>
<text x="90.6" y="61.8">PC1(ADC1)</text>
<text x="90.6" y="64.4">PC2(ADC2)</text>
<text x="213.9" y="64.4">GND</text>
<text x="213.9" y="61.8">DTR</text>
<text x="238.7" y="64.4">DIO4</text>
<text x="239.7" y="61.8">CTS</text>
<text x="64" y="66.9">VCC@1</text>
<text x="64" y="69.4">VCC@2</text>
<text x="85.7" y="69.4">PC4(ADC4/SDA)</text>
<text x="85.8" y="72">PC5(ADC5/SCL)</text>
<text x="90.6" y="66.9">PC3(ADC3)</text>
<text x="64" y="74.5">AREF</text>
<text x="96.1" y="74.5">ADC6</text>
<text x="96.1" y="77.1">ADC7</text>
<text x="91.7" y="82.1">PD0(RXD)</text>
<text x="64" y="84.7">PB6(XTAL1/TOSC1)</text>
<text x="64" y="89.8">PB7(XTAL2/TOSC2)</text>
<text x="91.3" y="89.8">PD3(INT1)</text>
<text x="91.3" y="87.2">PD2(INT0)</text>
<text x="92" y="84.7">PD1(TXD)</text>
<text x="88.2" y="92.3">PD4(XCK/T0)</text>
<text x="93.3" y="94.8">PD5(T1)</text>
<text x="91.2" y="97.4">PD6(AIN0)</text>
<text x="91.2" y="99.9">PD7(AIN1)</text>
<text x="90.5" y="107.5">PB1(OC1A)</text>
<text x="92.3" y="105">PB0(ICP)</text>
<text x="64" y="112.6">GND@1</text>
<text x="64" y="110.1">AGND</text>
<text x="85.7" y="112.6">PB3(MOSI/OC2)</text>
<text x="86.6" y="110.1">PB2(SS/OC1B)</text>
<text x="64" y="115.2">GND@2</text>
<text x="90.8" y="115.2">PB4(MISO)</text>
<text x="91.7" y="117.7">PB5(SCK)</text>
<text x="97" y="143.1">IN</text>
<text x="104.9" y="143.1">OUT</text>
<text x="97" y="148.2">GND</text>
<text x="97" y="153.3">EN</text>
<text x="106" y="153.3">BP</text>
<text x="71.6" y="178.7">VIN</text>
<text x="81.2" y="178.7">VBAT</text>
<text x="71.6" y="183.7">STAT</text>
<text x="80.5" y="181.2">PROG</text>
<text x="82.1" y="183.7">VSS</text>
</g>
<text font-size="1.8" fill="#0000c2" x="261.6" y="195.3">v23</text>
<g font-size="1.7" fill="#0f0f0f">
<text x="149.9" y="47.9">VCC</text>
<text x="149.9" y="45.4">AREF</text>
<text x="149.9" y="42.8">GND</text>
<text x="188" y="45.4">TXO</text>
<text x="188" y="42.8">RXI</text>
<text x="261.6" y="47.9">DTR</text>
<text x="149.9" y="53">TXO</text>
<text x="149.9" y="50.5">RXI</text>
<text x="27.9" y="58.1">DTR</text>
<text x="111.8" y="58.1">A0</text>
<text x="149.9" y="55.5">DTR</text>
<text x="45.7" y="60.6">RST</text>
<text x="111.8" y="60.6">A1</text>
<text x="111.8" y="63.2">A2</text>
<text x="111.8" y="65.7">A3</text>
<text x="193" y="60.6">SLEEP_RQ</text>
<text x="256.5" y="60.6">CTS</text>
<text x="111.8" y="68.2">A4</text>
<text x="111.8" y="70.8">A5</text>
<text x="111.8" y="73.3">A6</text>
<text x="111.8" y="75.9">A7</text>
<text x="111.8" y="83.5">TXO</text>
<text x="111.8" y="80.9">RXI</text>
<text x="134.6" y="83.5">GND</text>
<text x="134.6" y="80.9">VCC</text>
<text x="111.8" y="86">D2</text>
<text x="111.8" y="88.6">D3</text>
<text x="215.9" y="86">CTS</text>
<text x="111.8" y="93.6">D5</text>
<text x="111.8" y="91.1">D4</text>
<text x="111.8" y="98.7">D7</text>
<text x="111.8" y="96.2">D6</text>
<text x="215.9" y="96.2">SLEEP_RQ</text>
<text x="111.8" y="106.3">D9</text>
<text x="111.8" y="103.8">D8</text>
<text x="111.8" y="111.4">MOSI</text>
<text x="111.8" y="108.9">D10</text>
<text x="111.8" y="114">MISO</text>
<text x="111.8" y="116.5">SCK</text>
<text x="48.3" y="144.4">VBATT</text>
<text x="177.8" y="149.5">USB_VIN</text>
<text x="231.1" y="147">VBATT</text>
<text x="259.1" y="147">VBATT</text>
<text x="43.2" y="177.5">USB_VIN</text>
<text x="119.4" y="180">MISO</text>
<text x="119.4" y="182.5">SCK</text>
<text x="119.4" y="185.1">RST</text>
<text x="154.9" y="182.5">MOSI</text>
</g>
<text font-size="1.7" fill="#009600" x="104.1" y="178.7">VBATT</text>
<text font-size="1.4" fill="#0f0f0f" x="58.4" y="73.4">AREF</text>
</svg>
